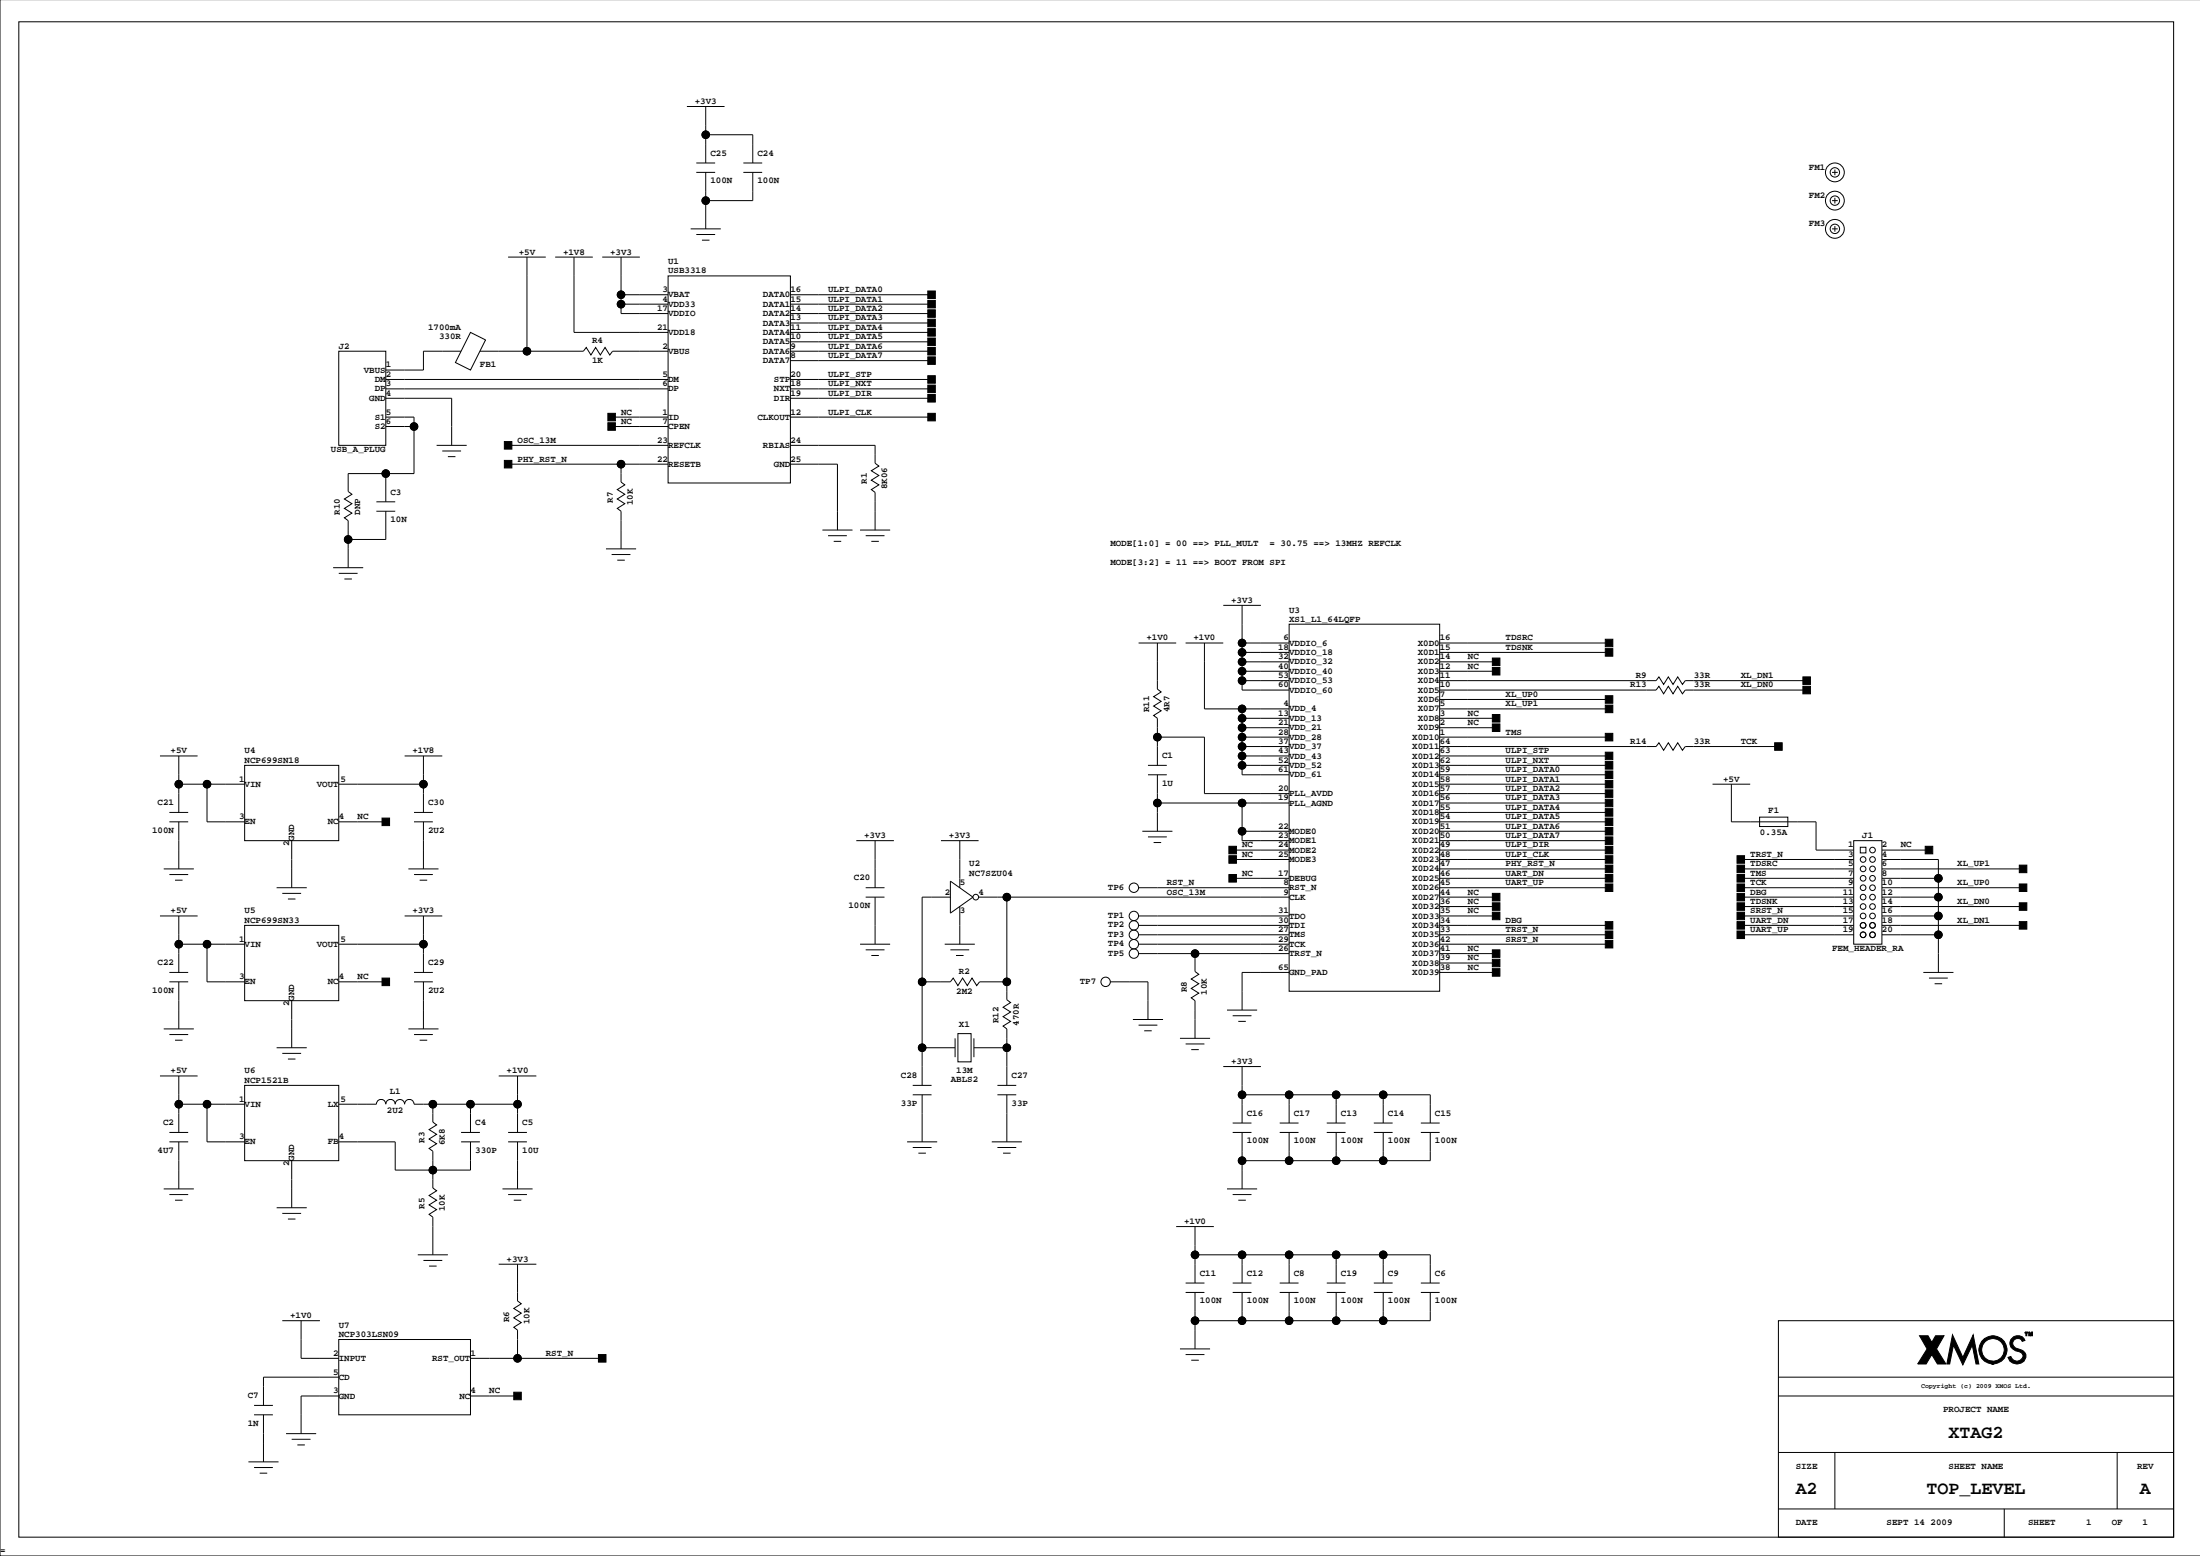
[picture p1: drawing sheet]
<svg xmlns="http://www.w3.org/2000/svg" width="594mm" height="420mm" viewBox="0 0 594 420" stroke-linecap="round" stroke-linejoin="round" font-family="sans-serif">
<g fill="none" stroke="#000" stroke-width=".27">
<path d="M0 -.1v419.9h593.8M5.1 5.9h581.5v408.8h-581.5zM185.4 28.7h10.1M190.5 36.4h12.7v7.6M190.5 28.7v15.3M187.9 46.5h5.1M187.9 44h5.1M190.5 46.5v15.2M200.6 46.5h5.1M200.6 44h5.1M203.2 46.5v7.6h-12.7M494.4 46.5h1.5"/>
<path d="M494.4 54.1h1.5M495.2 45.7v1.6M495.2 53.4v1.5M137.1 69.4h10.2M142.2 69.4v25.4M149.8 69.4h10.2M154.9 69.4v20.3h25.4M162.5 69.4h10.2M167.6 69.4v15.2h12.7M167.6 79.5h12.7M180.3 74.4h33v55.9h-33zM186.4 61.7h8.1"/>
<path d="M187.9 63.3h5.1M189.4 64.8h2.1M213.3 79.5h38.1M494.4 61.7h1.5M495.2 61v1.5M91.4 94.8h12.7v25.4h-12.7zM124.4 94.8h-10.1v5h-10.2M127 89.7l4 2-4 8.1-4.1-2zM129.5 94.8h27.9l.8-1.1 1.3 2.1 1.2-2.1 1.3 2.1 1.3-2.1 1.3 2.1 .7-1h15M167.6 82.1h12.7M213.3 94.8h38.1M213.3 82.1h38.1"/>
<path d="M213.3 89.7h38.1M213.3 84.6h38.1M213.3 87.1h38.1M213.3 92.2h38.1M213.3 97.3h38.1M104.1 112.5h7.6v15.3h-17.7v4.8l1 .8-2.1 1.2 2.1 1.3-2.1 1.3 2.1 1.2-2.1 1.3 1.1 .8v12.7M104.1 104.9h76.2M104.1 102.4h76.2M104.1 107.5h17.8v12.7M104.1 115.1h7.6M165.1 112.5h15.2M165.1 115.1h15.2"/>
<path d="M213.3 104.9h38.1M213.3 102.4h38.1M213.3 112.5h38.1M213.3 107.5h38.1M101.6 135.4h5.1M101.6 137.9h5.1M104.1 127.8v7.6M104.1 137.9v7.6h-10.1M117.8 120.2h8.2M119.4 121.7h5M120.9 123.2h2M137.1 120.2h43.2"/>
<path d="M137.1 125.2h43.2M167.6 125.2v4.9l1 .7-2 1.3 2 1.3-2 1.2 2 1.3-2 1.3 1 .7v10.2M213.3 120.2h22.9v4.8l1 .7-2 1.3 2 1.3-2 1.2 2 1.3-2 1.3 1 .8v10.1M213.3 125.2h12.7v17.8M89.9 153.2h8.1M91.4 154.7h5.1M92.9 156.2h2.1M163.5 148.1h8.2M165.1 149.6h5M166.6 151.1h2M221.9 143h8.2M223.5 144.5h5"/>
<path d="M225 146.1h2M232.1 143h8.1M233.6 144.5h5.1M235.2 146.1h2M307.3 173.5h10.1M312.3 173.5v12.4l1.1 .8-2.1 1.3 2.1 1.2-2.1 1.3 2.1 1.3-2.1 1.2 1 .8v12.7M320 173.5h10.1M325 173.5v17.8h22.9M330.1 163.3h10.2M335.2 163.3v22.9h12.7M335.2 173.5h12.7M335.2 176h12.7"/>
<path d="M335.2 178.6h12.7M347.9 168.4h40.6v99h-40.6zM388.5 173.5h45.7M388.5 176h45.7M388.5 178.6h15.3M312.3 198.9h12.7v15.2h22.9M335.2 183.6h12.7M335.2 191.3v17.7h12.7M335.2 193.8h12.7M335.2 196.3h12.7M335.2 198.9h12.7M335.2 181.1h12.7"/>
<path d="M388.5 183.6h58.4l.8-1 1.3 2.1 1.2-2.1 1.3 2.1 1.3-2.1 1.2 2.1 .8-1.1h32.8M388.5 186.2h58.4l.8-1 1.3 2 1.2-2 1.3 2 1.3-2 1.2 2 .8-1h32.8M388.5 191.3h45.7M388.5 193.8h15.3M388.5 196.3h15.3M388.5 198.9h45.7M388.5 181.1h15.3M388.5 188.7h45.7M43.2 204h10.1M45.7 219.2h5.1M48.2 204v15.2M48.2 211.6h17.8"/>
<path d="M55.9 211.6v10.1h10.1M66 206.5h25.4v20.3h-25.4zM91.4 211.6h22.9M109.2 204h10.2M111.7 219.2h5.1M114.3 204v15.2M309.8 209h5.1M309.8 206.5h5.1M312.3 216.7h35.6M312.3 209v15.3M335.2 201.4h12.7M335.2 204h12.7"/>
<path d="M335.2 216.7v10.1h12.7M335.2 206.5h12.7M388.5 201.4h58.4l.8-1 1.3 2 1.2-2 1.3 2 1.3-2 1.2 2 .8-1h25.2M388.5 204h45.7M388.5 219.2h45.7M388.5 211.6h45.7M388.5 216.7h45.7M388.5 214.1h45.7M388.5 209h45.7M388.5 206.5h45.7M462.2 211.6h10.1M467.3 211.6v10.1h22.8v7.6h10.2"/>
<path d="M44.2 234.4h8.1M45.7 221.7h5.1M45.7 236h5.1M47.2 237.5h2.1M48.2 221.7v12.7M74.7 239.5h8.1M78.7 226.8v12.7M91.4 221.7h12.7M110.2 234.4h8.1M111.7 221.7h5.1M111.7 236h5.1M113.3 237.5h2"/>
<path d="M114.3 221.7v12.7M231.1 226.8h10.1M233.6 239.5h5.1M236.2 226.8v12.7M253.9 226.8h10.2M256.5 237.7l6.1 4.3-6.1 4.4zM259 226.8v12.7M307.3 239.5h40.6M308.3 224.3h8.1M309.8 225.8h5.1M311.3 227.3h2.1M332.7 237h15.2"/>
<path d="M332.7 229.3h15.2M332.7 231.9h15.2M335.2 224.3h12.7M388.5 239.5h45.7M388.5 221.7h45.7M388.5 234.4h45.7M388.5 237h45.7M388.5 224.3h45.7M388.5 226.8h45.7M388.5 229.3h45.7M388.5 231.9h45.7M469.8 239.5h30.5"/>
<path d="M469.8 234.4h30.5M469.8 237h30.5M469.8 231.9h30.5M474.9 220.5h7.6v2.5h-7.6zM500.3 226.8h7.6v27.9h-7.6zM502 228.6h1.6v1.5h-1.6zM507.9 239.5h38.1M507.9 234.4h38.1M507.9 237h15.2M507.9 229.3h12.7M507.9 231.9h15.2v30.5M43.2 247.1h10.1"/>
<path d="M48.2 247.1v15.3M48.2 254.7h17.8M55.9 254.7v10.2h10.1M66 249.7h25.4v20.3h-25.4zM76.2 241h5.1M77.7 242.6h2M91.4 254.7h22.9M109.2 247.1h10.2M114.3 247.1v15.3M232.1 254.7h8.1M233.6 242h5.1M233.6 256.3h5.1"/>
<path d="M235.2 257.8h2M236.2 242v12.7M255 254.7h8.1M256.5 242h-7.6v50.8M256.5 256.3h5.1M258 257.8h2M259 244.6v10.1M264.1 242h83.8M271.7 242v27.7l1 .8-2 1.3 2 1.2-2 1.3 2 1.3-2 1.2 1 .8v15.2M307.3 247.1h40.6M307.3 249.7h40.6M307.3 252.2h40.6"/>
<path d="M307.3 254.7h40.6M307.3 257.3h40.6M322.5 257.3v4.8l1 .8-2 1.2 2 1.3-2 1.3 2 1.2-2 1.3 1 .8v10.1M388.5 247.1h15.3M388.5 249.7h45.7M388.5 252.2h45.7M388.5 254.7h45.7M388.5 257.3h15.3M388.5 242h15.3M388.5 259.8h15.3M388.5 244.6h15.3M469.8 247.1h30.5"/>
<path d="M469.8 249.7h30.5M469.8 252.2h30.5M469.8 242h30.5M469.8 244.6h30.5M507.9 247.1h15.2M507.9 249.7h38.1M507.9 252.2h15.2M507.9 242h15.2M507.9 244.6h38.1M44.2 277.6h8.1M45.7 264.9h5.1M45.7 262.4h5.1"/>
<path d="M45.7 279.1h5.1M48.2 264.9v12.7M78.7 270v12.7M91.4 264.9h12.7M110.2 277.6h8.1M111.7 264.9h5.1M111.7 262.4h5.1M111.7 279.1h5.1M114.3 264.9v12.7M248.9 264.9h7.6l.7-1 1.3 2 1.3-2 1.3 2 1.2-2 1.3 2 .8-1h7.3M258.5 278.9h3.6v7.6h-3.6zM299.7 264.9h10.1v10.2"/>
<path d="M305.7 275.1h8.2M307.3 276.6h5M308.8 278.1h2M331.1 272.5h8.2M332.7 274h5M334.2 275.6h2M347.9 262.4h-12.7v10.1M388.5 262.4h15.3M519.1 262.4h8.1M520.6 263.9h5.1M522.1 265.4h2M43.2 290.3h10.1"/>
<path d="M47.2 280.6h2.1M48.2 290.3v15.2M48.2 297.9h17.8M55.9 297.9v10.2h10.1M66 292.8h25.4v20.3h-25.4zM74.7 282.7h8.1M76.2 284.2h5.1M77.7 285.7h2M91.4 297.9h10.2a1.27 1.27 0 0 1 1.2-1.3 1.27 1.27 0 0 1 1.3 1.3 1.27 1.27 0 0 1 1.3-1.3 1.27 1.27 0 0 1 1.3 1.3 1.27 1.27 0 0 1 1.2-1.3 1.27 1.27 0 0 1 1.3 1.3 1.27 1.27 0 0 1 1.3-1.3 1.27 1.27 0 0 1 1.2 1.3h28M113.3 280.6h2M116.8 297.9v4.8l1 .8-2 1.3 2 1.2-2 1.3 2 1.3-2 1.2 1 .8v9.9l1 .8-2 1.2 2 1.3-2 1.3 2 1.3-2 1.2 1 .8v10.1M127 297.9v7.6"/>
<path d="M134.6 290.3h10.1M139.7 290.3v15.2M246.3 292.8h5.1M246.3 295.4h5.1M248.9 282.7h8.9M248.9 295.4v12.7M257.8 280.1v5.1M262.8 282.7h8.9M262.8 280.1v5.1M269.2 292.8h5.1M269.2 295.4h5.1M271.7 295.4v12.7"/>
<path d="M318.4 280.1h8.2M320 281.7h5M321.5 283.2h2M330.1 287.8h10.2M335.2 295.4h50.8v7.6M335.2 287.8v15.2M347.9 295.4v7.6M360.6 295.4v7.6M373.3 295.4v7.6M45.7 305.5h5.1M45.7 308.1h5.1M48.2 308.1v12.7"/>
<path d="M78.7 313.1v12.7M91.4 308.1h15.3v7.6h20.3v-7.6M124.4 305.5h5.1M124.4 308.1h5.1M137.1 305.5h5.1M137.1 308.1h5.1M139.7 308.1v12.7M244.8 308.1h8.1M246.3 309.6h5.1M247.8 311.1h2.1M267.7 308.1h8.1M269.2 309.6h5.1"/>
<path d="M270.7 311.1h2M332.7 305.5h5M332.7 303h5M335.2 305.5v15.3M345.4 305.5h5M345.4 303h5M347.9 305.5v7.6M358.1 305.5h5M358.1 303h5M360.6 305.5v7.6M370.8 305.5h5M370.8 303h5"/>
<path d="M373.3 305.5v7.6M383.5 305.5h5M383.5 303h5M386 305.5v7.6h-50.8M44.2 320.8h8.1M45.7 322.3h5.1M47.2 323.8h2.1M74.7 325.8h8.1M76.2 327.4h5.1M77.7 328.9h2M112.8 338.5h8.1M135.6 320.8h8.1"/>
<path d="M137.1 322.3h5.1M138.7 323.8h2M317.4 330.9h10.2M322.5 330.9v15.3M322.5 338.5h63.5v7.7M331.1 320.8h8.2M332.7 322.3h5M334.2 323.8h2M335.2 338.5v7.7M347.9 338.5v7.7M360.6 338.5v7.7M373.3 338.5v7.7"/>
<path d="M76.2 356.3h10.1M81.3 356.3v10.2h10.1M114.3 340.1h5.1M115.8 341.6h2M134.6 341.1h10.1M139.7 341.1v9.9l1 .7-2 1.3 2 1.3-2 1.3 2 1.2-2 1.3 1 .8v7.6M320 346.2h5M320 348.7h5M322.5 348.7v15.2M332.7 346.2h5M332.7 348.7h5M335.2 348.7v7.6"/>
<path d="M345.4 346.2h5M345.4 348.7h5M347.9 348.7v7.6M358.1 346.2h5M358.1 348.7h5M360.6 348.7v7.6M370.8 346.2h5M370.8 348.7h5M373.3 348.7v7.6M383.5 346.2h5M383.5 348.7h5M386 348.7v7.6h-63.5"/>
<path d="M480 356.3h106.6v58.4h-106.6zM68.6 379.2h5M91.4 361.4h35.6v20.3h-35.6zM91.4 371.6h-20.3v7.6M91.4 376.6h-10.1v10.2M127 376.6h12.7M127 366.5h35.5M318.4 363.9h8.2M320 365.5h5M321.5 367h2M480 376.6h106.6M480 371.6h106.6"/>
<path d="M67 394.4h8.2M68.6 381.7h5M68.6 395.9h5M70.1 397.5h2M71.1 381.7v12.7M77.2 386.8h8.1M78.7 388.3h5.1M80.2 389.8h2.1M480 391.9h106.6M495.2 391.9v15.2M571.4 391.9v15.2M480 407.1h106.6"/>
<path d="M540.9 407.1v7.6"/>
<circle cx="190.5" cy="36.4" r="1.02"/>
<circle cx="190.5" cy="54.1" r="1.02"/>
<circle cx="495.2" cy="46.5" r="1.27"/>
<circle cx="495.2" cy="54.1" r="1.27"/>
<circle cx="495.2" cy="54.1" r="2.54"/>
<circle cx="495.2" cy="46.5" r="2.54"/>
<circle cx="167.6" cy="79.5" r="1.02"/>
<circle cx="495.2" cy="61.7" r="1.27"/>
<circle cx="495.2" cy="61.7" r="2.54"/>
<circle cx="142.2" cy="94.8" r="1.02"/>
<circle cx="167.6" cy="82.1" r="1.02"/>
<circle cx="111.7" cy="115.1" r="1.02"/>
<circle cx="104.1" cy="127.8" r="1.02"/>
<circle cx="167.6" cy="125.2" r="1.02"/>
<circle cx="94" cy="145.5" r="1.02"/>
<circle cx="335.2" cy="178.6" r="1.02"/>
<circle cx="335.2" cy="176" r="1.02"/>
<circle cx="335.2" cy="173.5" r="1.02"/>
<circle cx="312.3" cy="198.9" r="1.02"/>
<circle cx="335.2" cy="198.9" r="1.02"/>
<circle cx="335.2" cy="191.3" r="1.02"/>
<circle cx="335.2" cy="183.6" r="1.02"/>
<circle cx="335.2" cy="196.3" r="1.02"/>
<circle cx="335.2" cy="181.1" r="1.02"/>
<circle cx="335.2" cy="193.8" r="1.02"/>
<circle cx="48.2" cy="211.6" r="1.02"/>
<circle cx="55.9" cy="211.6" r="1.02"/>
<circle cx="114.3" cy="211.6" r="1.02"/>
<circle cx="312.3" cy="216.7" r="1.02"/>
<circle cx="335.2" cy="206.5" r="1.02"/>
<circle cx="335.2" cy="204" r="1.02"/>
<circle cx="335.2" cy="216.7" r="1.02"/>
<circle cx="335.2" cy="201.4" r="1.02"/>
<circle cx="306" cy="239.5" r="1.27"/>
<circle cx="335.2" cy="224.3" r="1.02"/>
<circle cx="502.8" cy="234.4" r=".76"/>
<circle cx="502.8" cy="239.5" r=".76"/>
<circle cx="502.8" cy="231.9" r=".76"/>
<circle cx="502.8" cy="237" r=".76"/>
<circle cx="505.3" cy="229.3" r=".76"/>
<circle cx="505.3" cy="234.4" r=".76"/>
<circle cx="505.3" cy="239.5" r=".76"/>
<circle cx="505.3" cy="231.9" r=".76"/>
<circle cx="505.3" cy="237" r=".76"/>
<circle cx="523.1" cy="237" r="1.02"/>
<circle cx="48.2" cy="254.7" r="1.02"/>
<circle cx="55.9" cy="254.7" r="1.02"/>
<circle cx="114.3" cy="254.7" r="1.02"/>
<circle cx="263.3" cy="242" r=".76"/>
<circle cx="271.7" cy="242" r="1.02"/>
<circle cx="306" cy="247.1" r="1.27"/>
<circle cx="306" cy="254.7" r="1.27"/>
<circle cx="306" cy="252.2" r="1.27"/>
<circle cx="306" cy="249.7" r="1.27"/>
<circle cx="306" cy="257.3" r="1.27"/>
<circle cx="322.5" cy="257.3" r="1.02"/>
<circle cx="502.8" cy="247.1" r=".76"/>
<circle cx="502.8" cy="242" r=".76"/>
<circle cx="502.8" cy="249.7" r=".76"/>
<circle cx="502.8" cy="252.2" r=".76"/>
<circle cx="502.8" cy="244.6" r=".76"/>
<circle cx="505.3" cy="247.1" r=".76"/>
<circle cx="505.3" cy="249.7" r=".76"/>
<circle cx="505.3" cy="242" r=".76"/>
<circle cx="505.3" cy="244.6" r=".76"/>
<circle cx="505.3" cy="252.2" r=".76"/>
<circle cx="523.1" cy="247.1" r="1.02"/>
<circle cx="523.1" cy="252.2" r="1.02"/>
<circle cx="523.1" cy="242" r="1.02"/>
<circle cx="248.9" cy="264.9" r="1.02"/>
<circle cx="271.7" cy="264.9" r="1.02"/>
<circle cx="298.4" cy="264.9" r="1.27"/>
<circle cx="48.2" cy="297.9" r="1.02"/>
<circle cx="55.9" cy="297.9" r="1.02"/>
<circle cx="116.8" cy="297.9" r="1.02"/>
<circle cx="127" cy="297.9" r="1.02"/>
<circle cx="139.7" cy="297.9" r="1.02"/>
<circle cx="248.9" cy="282.7" r="1.02"/>
<circle cx="271.7" cy="282.7" r="1.02"/>
<circle cx="335.2" cy="295.4" r="1.02"/>
<circle cx="347.9" cy="295.4" r="1.02"/>
<circle cx="360.6" cy="295.4" r="1.02"/>
<circle cx="373.3" cy="295.4" r="1.02"/>
<circle cx="116.8" cy="315.7" r="1.02"/>
<circle cx="335.2" cy="313.1" r="1.02"/>
<circle cx="347.9" cy="313.1" r="1.02"/>
<circle cx="360.6" cy="313.1" r="1.02"/>
<circle cx="373.3" cy="313.1" r="1.02"/>
<circle cx="322.5" cy="338.5" r="1.02"/>
<circle cx="335.2" cy="338.5" r="1.02"/>
<circle cx="347.9" cy="338.5" r="1.02"/>
<circle cx="360.6" cy="338.5" r="1.02"/>
<circle cx="373.3" cy="338.5" r="1.02"/>
<circle cx="322.5" cy="356.3" r="1.02"/>
<circle cx="335.2" cy="356.3" r="1.02"/>
<circle cx="347.9" cy="356.3" r="1.02"/>
<circle cx="360.6" cy="356.3" r="1.02"/>
<circle cx="373.3" cy="356.3" r="1.02"/>
<circle cx="139.7" cy="366.5" r="1.02"/>
</g>
<g fill="#000" stroke="#000" stroke-width=".27">
<path d="M250.4 78.5h2v2h-2z" fill-rule="evenodd"/>
<path d="M250.4 81h2v2.1h-2z" fill-rule="evenodd"/>
<path d="M250.4 83.6h2v2h-2z" fill-rule="evenodd"/>
<path d="M250.4 86.1h2v2.1h-2z" fill-rule="evenodd"/>
<path d="M250.4 88.7h2v2h-2z" fill-rule="evenodd"/>
<path d="M250.4 91.2h2v2h-2z" fill-rule="evenodd"/>
<path d="M250.4 93.7h2v2.1h-2z" fill-rule="evenodd"/>
<path d="M250.4 96.3h2v2h-2z" fill-rule="evenodd"/>
<path d="M164 111.5h2.1v2.1h-2.1z" fill-rule="evenodd"/>
<path d="M164 114.1h2.1v2h-2.1z" fill-rule="evenodd"/>
<path d="M250.4 111.5h2v2.1h-2z" fill-rule="evenodd"/>
<path d="M250.4 101.4h2v2h-2z" fill-rule="evenodd"/>
<path d="M250.4 103.9h2v2h-2z" fill-rule="evenodd"/>
<path d="M250.4 106.4h2v2.1h-2z" fill-rule="evenodd"/>
<path d="M136.1 124.2h2v2h-2z" fill-rule="evenodd"/>
<path d="M136.1 119.1h2v2.1h-2z" fill-rule="evenodd"/>
<path d="M402.8 177.5h2v2.1h-2z" fill-rule="evenodd"/>
<path d="M433.2 172.5h2.1v2h-2.1z" fill-rule="evenodd"/>
<path d="M433.2 175h2.1v2h-2.1z" fill-rule="evenodd"/>
<path d="M402.8 180.1h2v2h-2z" fill-rule="evenodd"/>
<path d="M402.8 192.8h2v2h-2z" fill-rule="evenodd"/>
<path d="M402.8 195.3h2v2.1h-2z" fill-rule="evenodd"/>
<path d="M433.2 190.2h2.1v2.1h-2.1z" fill-rule="evenodd"/>
<path d="M433.2 187.7h2.1v2h-2.1z" fill-rule="evenodd"/>
<path d="M433.2 197.9h2.1v2h-2.1z" fill-rule="evenodd"/>
<path d="M486.6 185.2h2v2h-2z" fill-rule="evenodd"/>
<path d="M486.6 182.6h2v2.1h-2z" fill-rule="evenodd"/>
<path d="M433.2 208h2.1v2h-2.1z" fill-rule="evenodd"/>
<path d="M433.2 210.6h2.1v2h-2.1z" fill-rule="evenodd"/>
<path d="M433.2 213.1h2.1v2h-2.1z" fill-rule="evenodd"/>
<path d="M433.2 215.6h2.1v2.1h-2.1z" fill-rule="evenodd"/>
<path d="M433.2 202.9h2.1v2.1h-2.1z" fill-rule="evenodd"/>
<path d="M433.2 205.5h2.1v2h-2.1z" fill-rule="evenodd"/>
<path d="M478.9 200.4h2.1v2h-2.1z" fill-rule="evenodd"/>
<path d="M103.1 220.7h2v2h-2z" fill-rule="evenodd"/>
<path d="M331.6 236h2.1v2h-2.1z" fill-rule="evenodd"/>
<path d="M331.6 228.3h2.1v2.1h-2.1z" fill-rule="evenodd"/>
<path d="M331.6 230.9h2.1v2h-2.1z" fill-rule="evenodd"/>
<path d="M433.2 230.9h2.1v2h-2.1z" fill-rule="evenodd"/>
<path d="M433.2 218.2h2.1v2h-2.1z" fill-rule="evenodd"/>
<path d="M433.2 220.7h2.1v2h-2.1z" fill-rule="evenodd"/>
<path d="M433.2 223.3h2.1v2h-2.1z" fill-rule="evenodd"/>
<path d="M433.2 225.8h2.1v2h-2.1z" fill-rule="evenodd"/>
<path d="M433.2 228.3h2.1v2.1h-2.1z" fill-rule="evenodd"/>
<path d="M433.2 233.4h2.1v2h-2.1z" fill-rule="evenodd"/>
<path d="M433.2 236h2.1v2h-2.1z" fill-rule="evenodd"/>
<path d="M468.8 230.9h2v2h-2z" fill-rule="evenodd"/>
<path d="M468.8 233.4h2v2h-2z" fill-rule="evenodd"/>
<path d="M468.8 236h2v2h-2z" fill-rule="evenodd"/>
<path d="M519.6 228.3h2v2.1h-2z" fill-rule="evenodd"/>
<path d="M545 233.4h2v2h-2z" fill-rule="evenodd"/>
<path d="M402.8 241h2v2.1h-2z" fill-rule="evenodd"/>
<path d="M402.8 243.6h2v2h-2z" fill-rule="evenodd"/>
<path d="M402.8 246.1h2v2h-2z" fill-rule="evenodd"/>
<path d="M402.8 256.3h2v2h-2z" fill-rule="evenodd"/>
<path d="M433.2 253.7h2.1v2.1h-2.1z" fill-rule="evenodd"/>
<path d="M433.2 248.6h2.1v2.1h-2.1z" fill-rule="evenodd"/>
<path d="M433.2 251.2h2.1v2h-2.1z" fill-rule="evenodd"/>
<path d="M433.2 238.5h2.1v2h-2.1z" fill-rule="evenodd"/>
<path d="M468.8 246.1h2v2h-2z" fill-rule="evenodd"/>
<path d="M468.8 241h2v2.1h-2z" fill-rule="evenodd"/>
<path d="M468.8 238.5h2v2h-2z" fill-rule="evenodd"/>
<path d="M468.8 251.2h2v2h-2z" fill-rule="evenodd"/>
<path d="M468.8 243.6h2v2h-2z" fill-rule="evenodd"/>
<path d="M468.8 248.6h2v2.1h-2z" fill-rule="evenodd"/>
<path d="M545 243.6h2v2h-2z" fill-rule="evenodd"/>
<path d="M545 248.6h2v2.1h-2z" fill-rule="evenodd"/>
<path d="M545 238.5h2v2h-2z" fill-rule="evenodd"/>
<path d="M103.1 263.9h2v2h-2z" fill-rule="evenodd"/>
<path d="M402.8 258.8h2v2h-2z" fill-rule="evenodd"/>
<path d="M402.8 261.3h2v2.1h-2z" fill-rule="evenodd"/>
<path d="M546.5 359.4h.7v.2h-.2v.8h-.3v-.8h-.2z" fill-rule="evenodd"/>
<path d="M547.5 359.4h.3l.2 .5 .3-.5h.2v1h-.2v-.5l-.3 .5-.2-.5v.5h-.3z" fill-rule="evenodd"/>
<path d="M138.7 375.6h2v2.1h-2z" fill-rule="evenodd"/>
<path d="M161.5 365.5h2v2h-2z" fill-rule="evenodd"/>
<path d="M518 360.4h2.3l1 1.8 1.1-1.8h2.2l-2 3.5 2.6 4.1h-2.3l-1.6-2.5-1.5 2.5h-2.3l2.6-4.1z" fill-rule="evenodd"/>
<path d="M526.9 360.1l2.8 6.1 2.8-6.1 1.5 7.9h-.7l-1-5.1-2.6 5.4-2.5-5.4-1 5.1h-.8z" fill-rule="evenodd"/>
<path d="M534.8 361.9a3.8 3.8 0 0 1 6.5 .7 3.8 3.8 0 0 1-3.7 5.4v-.8a3.1 3.1 0 0 0 3.1-4 3.1 3.1 0 0 0-5-1.3 3.1 3.1 0 0 0 .9 5.1l1 .2v.8h.5a3.8 3.8 0 0 1-3.6-2 3.8 3.8 0 0 1 .3-4.1z" fill-rule="evenodd"/>
<path d="M543.4 360.6a2.12 2.12 0 0 1 3.1 1.1l-.8 .2a1.34 1.34 0 0 0-2.1-.4 1.34 1.34 0 0 0 .3 2.2 3.7 3.7 0 0 1 2.8 1.8 2.46 2.46 0 0 1-2 2.5 2.46 2.46 0 0 1-2.8-1.8l.8-.2a1.68 1.68 0 0 0 1.7 1.2 1.68 1.68 0 0 0 1.6-1.5 1.95 1.95 0 0 0-2.1-1.3 2.08 2.08 0 0 1-1.5-1.7 2.08 2.08 0 0 1 1-2.1z" fill-rule="evenodd"/>
<circle cx="190.5" cy="36.4" r="1.02"/>
<circle cx="190.5" cy="54.1" r="1.02"/>
<circle cx="167.6" cy="79.5" r="1.02"/>
<circle cx="142.2" cy="94.8" r="1.02"/>
<circle cx="167.6" cy="82.1" r="1.02"/>
<circle cx="111.7" cy="115.1" r="1.02"/>
<circle cx="104.1" cy="127.8" r="1.02"/>
<circle cx="167.6" cy="125.2" r="1.02"/>
<circle cx="94" cy="145.5" r="1.02"/>
<circle cx="335.2" cy="178.6" r="1.02"/>
<circle cx="335.2" cy="176" r="1.02"/>
<circle cx="335.2" cy="173.5" r="1.02"/>
<circle cx="312.3" cy="198.9" r="1.02"/>
<circle cx="335.2" cy="198.9" r="1.02"/>
<circle cx="335.2" cy="191.3" r="1.02"/>
<circle cx="335.2" cy="183.6" r="1.02"/>
<circle cx="335.2" cy="196.3" r="1.02"/>
<circle cx="335.2" cy="181.1" r="1.02"/>
<circle cx="335.2" cy="193.8" r="1.02"/>
<circle cx="48.2" cy="211.6" r="1.02"/>
<circle cx="55.9" cy="211.6" r="1.02"/>
<circle cx="114.3" cy="211.6" r="1.02"/>
<circle cx="312.3" cy="216.7" r="1.02"/>
<circle cx="335.2" cy="206.5" r="1.02"/>
<circle cx="335.2" cy="204" r="1.02"/>
<circle cx="335.2" cy="216.7" r="1.02"/>
<circle cx="335.2" cy="201.4" r="1.02"/>
<circle cx="335.2" cy="224.3" r="1.02"/>
<circle cx="523.1" cy="237" r="1.02"/>
<circle cx="48.2" cy="254.7" r="1.02"/>
<circle cx="55.9" cy="254.7" r="1.02"/>
<circle cx="114.3" cy="254.7" r="1.02"/>
<circle cx="271.7" cy="242" r="1.02"/>
<circle cx="322.5" cy="257.3" r="1.02"/>
<circle cx="523.1" cy="247.1" r="1.02"/>
<circle cx="523.1" cy="252.2" r="1.02"/>
<circle cx="523.1" cy="242" r="1.02"/>
<circle cx="248.9" cy="264.9" r="1.02"/>
<circle cx="271.7" cy="264.9" r="1.02"/>
<circle cx="48.2" cy="297.9" r="1.02"/>
<circle cx="55.9" cy="297.9" r="1.02"/>
<circle cx="116.8" cy="297.9" r="1.02"/>
<circle cx="127" cy="297.9" r="1.02"/>
<circle cx="139.7" cy="297.9" r="1.02"/>
<circle cx="248.9" cy="282.7" r="1.02"/>
<circle cx="271.7" cy="282.7" r="1.02"/>
<circle cx="335.2" cy="295.4" r="1.02"/>
<circle cx="347.9" cy="295.4" r="1.02"/>
<circle cx="360.6" cy="295.4" r="1.02"/>
<circle cx="373.3" cy="295.4" r="1.02"/>
<circle cx="116.8" cy="315.7" r="1.02"/>
<circle cx="335.2" cy="313.1" r="1.02"/>
<circle cx="347.9" cy="313.1" r="1.02"/>
<circle cx="360.6" cy="313.1" r="1.02"/>
<circle cx="373.3" cy="313.1" r="1.02"/>
<circle cx="322.5" cy="338.5" r="1.02"/>
<circle cx="335.2" cy="338.5" r="1.02"/>
<circle cx="347.9" cy="338.5" r="1.02"/>
<circle cx="360.6" cy="338.5" r="1.02"/>
<circle cx="373.3" cy="338.5" r="1.02"/>
<circle cx="322.5" cy="356.3" r="1.02"/>
<circle cx="335.2" cy="356.3" r="1.02"/>
<circle cx="347.9" cy="356.3" r="1.02"/>
<circle cx="360.6" cy="356.3" r="1.02"/>
<circle cx="373.3" cy="356.3" r="1.02"/>
<circle cx="139.7" cy="366.5" r="1.02"/>
</g>
<g font-size="4.9">
<text x="525.9" y="387.9">XTAG2</text>
<text x="484.6" y="403.2">A2</text>
<text x="519.9" y="403.2">TOP_LEVEL</text>
<text x="577.5" y="403.2">A</text>
</g>
<g font-size="2.5">
<text x="187.5" y="28">+3V3</text>
<text x="191.7" y="42">C25</text>
<text x="204.4" y="42">C24</text>
<text x="488.2" y="45.8">FM1</text>
<text x="191.7" y="49.5">100N</text>
<text x="204.4" y="49.5">100N</text>
<text x="488.2" y="53.4">FM2</text>
<text x="488.2" y="61">FM3</text>
<text x="140" y="68.7">+5V</text>
<text x="151.9" y="68.7">+1V8</text>
<text x="164.6" y="68.7">+3V3</text>
<text x="180.3" y="71.2">U1</text>
<text x="180.3" y="73.7">USB3318</text>
<text x="177.3" y="83.9">17</text>
<text x="178.8" y="81.4">4</text>
<text x="178.8" y="78.8">3</text>
<text x="180.3" y="80.2">VBAT</text>
<text x="180.3" y="82.8">VDD33</text>
<text x="205.9" y="80.2">DATA0</text>
<text x="205.9" y="82.8">DATA1</text>
<text x="213.3" y="83.9">14</text>
<text x="213.3" y="81.4">15</text>
<text x="213.3" y="78.8">16</text>
<text x="223.5" y="78.8">ULPI_DATA0</text>
<text x="223.5" y="81.4">ULPI_DATA1</text>
<text x="223.5" y="83.9">ULPI_DATA2</text>
<text x="115.5" y="89">1700mA</text>
<text x="177.3" y="89">21</text>
<text x="180.3" y="85.3">VDDIO</text>
<text x="205.9" y="85.3">DATA2</text>
<text x="205.9" y="87.8">DATA3</text>
<text x="213.3" y="89">11</text>
<text x="213.3" y="86.4">13</text>
<text x="223.5" y="86.4">ULPI_DATA3</text>
<text x="223.5" y="89">ULPI_DATA4</text>
<text x="91.4" y="94.1">J2</text>
<text x="118.5" y="91.5">330R</text>
<text x="159.8" y="92.5">R4</text>
<text x="178.8" y="94.1">2</text>
<text x="180.3" y="95.5">VBUS</text>
<text x="180.3" y="90.4">VDD18</text>
<text x="205.9" y="90.4">DATA4</text>
<text x="205.9" y="92.9">DATA5</text>
<text x="205.9" y="95.5">DATA6</text>
<text x="213.3" y="94.1">9</text>
<text x="213.3" y="91.5">10</text>
<text x="223.5" y="91.5">ULPI_DATA5</text>
<text x="223.5" y="94.1">ULPI_DATA6</text>
<text x="98.2" y="100.5">VBUS</text>
<text x="104.1" y="101.7">2</text>
<text x="104.1" y="99.1">1</text>
<text x="129.5" y="99">FB1</text>
<text x="159.8" y="98">1K</text>
<text x="178.8" y="101.7">5</text>
<text x="205.9" y="98">DATA7</text>
<text x="213.3" y="96.6">8</text>
<text x="213.3" y="101.7">20</text>
<text x="223.5" y="96.6">ULPI_DATA7</text>
<text x="223.5" y="101.7">ULPI_STP</text>
<text x="101.2" y="105.6">DP</text>
<text x="101.2" y="103.1">DM</text>
<text x="104.1" y="106.8">4</text>
<text x="104.1" y="104.2">3</text>
<text x="178.8" y="104.2">6</text>
<text x="180.3" y="105.6">DP</text>
<text x="180.3" y="103.1">DM</text>
<text x="208.9" y="105.6">NXT</text>
<text x="208.9" y="103.1">STP</text>
<text x="213.3" y="106.8">19</text>
<text x="213.3" y="104.2">18</text>
<text x="223.5" y="104.2">ULPI_NXT</text>
<text x="223.5" y="106.8">ULPI_DIR</text>
<text x="99.7" y="108.2">GND</text>
<text x="101.2" y="113.2">S1</text>
<text x="104.1" y="111.8">5</text>
<text x="167.6" y="111.8">NC</text>
<text x="178.8" y="111.8">1</text>
<text x="180.3" y="113.2">ID</text>
<text x="204.4" y="113.2">CLKOUT</text>
<text x="208.9" y="108.2">DIR</text>
<text x="213.3" y="111.8">12</text>
<text x="223.5" y="111.8">ULPI_CLK</text>
<text x="101.2" y="115.8">S2</text>
<text x="104.1" y="114.4">6</text>
<text x="139.7" y="119.5">OSC_13M</text>
<text x="167.6" y="114.4">NC</text>
<text x="177.3" y="119.5">23</text>
<text x="178.8" y="114.4">7</text>
<text x="180.3" y="115.8">CPEN</text>
<text x="213.3" y="119.5">24</text>
<text x="89.3" y="122">USB_A_PLUG</text>
<text x="139.7" y="124.5">PHY_RST_N</text>
<text x="177.3" y="124.5">22</text>
<text x="180.3" y="120.8">REFCLK</text>
<text x="180.3" y="125.9">RESETB</text>
<text x="205.9" y="120.8">RBIAS</text>
<text x="208.9" y="125.9">GND</text>
<text x="213.3" y="124.5">25</text>
<text x="233.9" y="130.5" transform="rotate(-90 233.9 130.5)">R1</text>
<text x="105.4" y="133.4">C3</text>
<text x="165.4" y="135.6" transform="rotate(-90 165.4 135.6)">R7</text>
<text x="170.8" y="136.3" transform="rotate(-90 170.8 136.3)">10K</text>
<text x="239.4" y="132" transform="rotate(-90 239.4 132)">8K06</text>
<text x="91.7" y="138.9" transform="rotate(-90 91.7 138.9)">R10</text>
<text x="97.2" y="138.9" transform="rotate(-90 97.2 138.9)">DNP</text>
<text x="105.4" y="140.9">10N</text>
<text x="299.7" y="147.4">MODE[1:0] = 00 ==&gt; PLL_MULT</text>
<text x="342.6" y="147.4">= 30.75 ==&gt; 13MHZ REFCLK</text>
<text x="299.7" y="152.5">MODE[3:2] = 11 ==&gt; BOOT FROM SPI</text>
<text x="332.2" y="162.6">+3V3</text>
<text x="347.9" y="167.7">XS1_L1_64LQFP</text>
<text x="347.9" y="165.4">U3</text>
<text x="309.4" y="172.8">+1V0</text>
<text x="322.1" y="172.8">+1V0</text>
<text x="346.4" y="172.8">6</text>
<text x="388.5" y="172.8">16</text>
<text x="406.3" y="172.8">TDSRC</text>
<text x="344.9" y="175.3">18</text>
<text x="344.9" y="177.9">32</text>
<text x="347.9" y="174.2">VDDIO_6</text>
<text x="347.9" y="176.7">VDDIO_18</text>
<text x="347.9" y="179.3">VDDIO_32</text>
<text x="382.6" y="174.2">X0D0</text>
<text x="382.6" y="176.7">X0D1</text>
<text x="382.6" y="179.3">X0D2</text>
<text x="388.5" y="175.3">15</text>
<text x="388.5" y="177.9">14</text>
<text x="396.1" y="177.9">NC</text>
<text x="406.3" y="175.3">TDSNK</text>
<text x="344.9" y="185.5">60</text>
<text x="344.9" y="182.9">53</text>
<text x="344.9" y="180.4">40</text>
<text x="347.9" y="184.3">VDDIO_53</text>
<text x="347.9" y="181.8">VDDIO_40</text>
<text x="382.6" y="181.8">X0D3</text>
<text x="382.6" y="184.3">X0D4</text>
<text x="388.5" y="180.4">12</text>
<text x="388.5" y="182.9">11</text>
<text x="388.5" y="185.5">10</text>
<text x="396.1" y="180.4">NC</text>
<text x="440" y="185.5">R13</text>
<text x="441.4" y="182.9">R9</text>
<text x="457.1" y="182.9">33R</text>
<text x="457.1" y="185.5">33R</text>
<text x="469.8" y="185.5">XL_DN0</text>
<text x="469.8" y="182.9">XL_DN1</text>
<text x="346.4" y="190.6">4</text>
<text x="347.9" y="192">VDD_4</text>
<text x="347.9" y="186.9">VDDIO_60</text>
<text x="382.6" y="186.9">X0D5</text>
<text x="382.6" y="189.4">X0D6</text>
<text x="382.6" y="192">X0D7</text>
<text x="388.5" y="188">7</text>
<text x="388.5" y="190.6">5</text>
<text x="406.3" y="190.6">XL_UP1</text>
<text x="406.3" y="188">XL_UP0</text>
<text x="310.1" y="192.2" transform="rotate(-90 310.1 192.2)">R11</text>
<text x="315.6" y="192.2" transform="rotate(-90 315.6 192.2)">4R7</text>
<text x="344.9" y="193.1">13</text>
<text x="344.9" y="195.6">21</text>
<text x="347.9" y="194.5">VDD_13</text>
<text x="347.9" y="197">VDD_21</text>
<text x="382.6" y="197">X0D9</text>
<text x="382.6" y="194.5">X0D8</text>
<text x="388.5" y="195.6">2</text>
<text x="388.5" y="193.1">3</text>
<text x="396.1" y="193.1">NC</text>
<text x="396.1" y="195.6">NC</text>
<text x="46" y="203.3">+5V</text>
<text x="66" y="203.3">U4</text>
<text x="111.3" y="203.3">+1V8</text>
<text x="344.9" y="198.2">28</text>
<text x="344.9" y="200.7">37</text>
<text x="344.9" y="203.3">43</text>
<text x="347.9" y="199.6">VDD_28</text>
<text x="347.9" y="202.1">VDD_37</text>
<text x="381.1" y="199.6">X0D10</text>
<text x="381.1" y="202.1">X0D11</text>
<text x="388.5" y="198.2">1</text>
<text x="388.5" y="200.7">64</text>
<text x="388.5" y="203.3">63</text>
<text x="406.3" y="203.3">ULPI_STP</text>
<text x="406.3" y="198.2">TMS</text>
<text x="440" y="200.7">R14</text>
<text x="457.1" y="200.7">33R</text>
<text x="469.8" y="200.7">TCK</text>
<text x="66" y="205.8">NCP699SN18</text>
<text x="313.6" y="204.5">C1</text>
<text x="344.9" y="208.3">61</text>
<text x="344.9" y="205.8">52</text>
<text x="347.9" y="209.7">VDD_61</text>
<text x="347.9" y="204.6">VDD_43</text>
<text x="347.9" y="207.2">VDD_52</text>
<text x="381.1" y="204.6">X0D12</text>
<text x="381.1" y="207.2">X0D13</text>
<text x="381.1" y="209.7">X0D14</text>
<text x="388.5" y="205.8">62</text>
<text x="388.5" y="208.3">59</text>
<text x="406.3" y="208.3">ULPI_DATA0</text>
<text x="406.3" y="205.8">ULPI_NXT</text>
<text x="64.5" y="210.9">1</text>
<text x="66" y="212.3">VIN</text>
<text x="85.5" y="212.3">VOUT</text>
<text x="91.9" y="210.9">5</text>
<text x="313.6" y="212">1U</text>
<text x="344.9" y="216">19</text>
<text x="344.9" y="213.4">20</text>
<text x="347.9" y="214.8">PLL_AVDD</text>
<text x="381.1" y="212.3">X0D15</text>
<text x="381.1" y="214.8">X0D16</text>
<text x="388.5" y="210.9">58</text>
<text x="388.5" y="213.4">57</text>
<text x="388.5" y="216">56</text>
<text x="406.3" y="210.9">ULPI_DATA1</text>
<text x="406.3" y="213.4">ULPI_DATA2</text>
<text x="406.3" y="216">ULPI_DATA3</text>
<text x="465" y="210.9">+5V</text>
<text x="42.5" y="217.2">C21</text>
<text x="64.5" y="221">3</text>
<text x="91.4" y="221">4</text>
<text x="96.5" y="221">NC</text>
<text x="115.5" y="217.2">C30</text>
<text x="347.9" y="217.3">PLL_AGND</text>
<text x="381.1" y="217.3">X0D17</text>
<text x="381.1" y="219.9">X0D18</text>
<text x="388.5" y="218.5">55</text>
<text x="388.5" y="221">54</text>
<text x="406.3" y="218.5">ULPI_DATA4</text>
<text x="406.3" y="221">ULPI_DATA5</text>
<text x="477.2" y="219.3">F1</text>
<text x="41.1" y="224.7">100N</text>
<text x="66" y="222.4">EN</text>
<text x="79.4" y="226.8" transform="rotate(-90 79.4 226.8)">GND</text>
<text x="88.5" y="222.4">NC</text>
<text x="115.5" y="224.7">2U2</text>
<text x="233.2" y="226.1">+3V3</text>
<text x="256.1" y="226.1">+3V3</text>
<text x="344.9" y="223.6">22</text>
<text x="344.9" y="226.1">23</text>
<text x="347.9" y="225">MODE0</text>
<text x="347.9" y="227.5">MODE1</text>
<text x="381.1" y="222.4">X0D19</text>
<text x="381.1" y="225">X0D20</text>
<text x="381.1" y="227.5">X0D21</text>
<text x="388.5" y="223.6">51</text>
<text x="388.5" y="226.1">50</text>
<text x="406.3" y="223.6">ULPI_DATA6</text>
<text x="406.3" y="226.1">ULPI_DATA7</text>
<text x="475" y="225.2">0.35A</text>
<text x="502.6" y="226.1">J1</text>
<text x="78" y="228.3" transform="rotate(-90 78 228.3)">2</text>
<text x="261.6" y="233.7">U2</text>
<text x="335.2" y="228.6">NC</text>
<text x="335.2" y="231.2">NC</text>
<text x="344.9" y="228.6">24</text>
<text x="344.9" y="231.2">25</text>
<text x="347.9" y="230">MODE2</text>
<text x="347.9" y="232.6">MODE3</text>
<text x="381.1" y="230">X0D22</text>
<text x="381.1" y="232.6">X0D23</text>
<text x="388.5" y="228.6">49</text>
<text x="388.5" y="231.2">48</text>
<text x="388.5" y="233.7">47</text>
<text x="406.3" y="231.2">ULPI_CLK</text>
<text x="406.3" y="228.6">ULPI_DIR</text>
<text x="406.3" y="233.7">PHY_RST_N</text>
<text x="472.3" y="231.2">TRST_N</text>
<text x="472.3" y="233.7">TDSRC</text>
<text x="498.8" y="228.6">1</text>
<text x="498.8" y="231.2">3</text>
<text x="498.8" y="233.7">5</text>
<text x="507.9" y="228.6">2</text>
<text x="507.9" y="231.2">4</text>
<text x="507.9" y="233.7">6</text>
<text x="513" y="228.6">NC</text>
<text x="528.2" y="233.7">XL_UP1</text>
<text x="230.5" y="237.5">C20</text>
<text x="259" y="238.8">5</text>
<text x="261.6" y="236.3">NC7SZU04</text>
<text x="314.9" y="238.8">RST_N</text>
<text x="335.2" y="236.3">NC</text>
<text x="344.9" y="236.3">17</text>
<text x="346.4" y="238.8">8</text>
<text x="347.9" y="237.7">DEBUG</text>
<text x="381.1" y="235.1">X0D24</text>
<text x="381.1" y="237.7">X0D25</text>
<text x="388.5" y="236.3">46</text>
<text x="388.5" y="238.8">45</text>
<text x="406.3" y="238.8">UART_UP</text>
<text x="406.3" y="236.3">UART_DN</text>
<text x="472.3" y="238.8">TCK</text>
<text x="472.3" y="236.3">TMS</text>
<text x="498.8" y="236.3">7</text>
<text x="498.8" y="238.8">9</text>
<text x="507.9" y="236.3">8</text>
<text x="507.9" y="238.8">10</text>
<text x="528.2" y="238.8">XL_UP0</text>
<text x="229" y="245">100N</text>
<text x="255" y="241.3">2</text>
<text x="264.1" y="241.3">4</text>
<text x="299" y="240.1">TP6</text>
<text x="314.9" y="241.3">OSC_13M</text>
<text x="346.4" y="241.3">9</text>
<text x="347.9" y="242.7">CLK</text>
<text x="347.9" y="240.2">RST_N</text>
<text x="381.1" y="240.2">X0D26</text>
<text x="381.1" y="242.7">X0D27</text>
<text x="381.1" y="245.3">X0D32</text>
<text x="388.5" y="241.3">44</text>
<text x="388.5" y="243.9">36</text>
<text x="396.1" y="241.3">NC</text>
<text x="396.1" y="243.9">NC</text>
<text x="472.3" y="241.3">DBG</text>
<text x="472.3" y="243.9">TDSNK</text>
<text x="497.3" y="241.3">11</text>
<text x="497.3" y="243.9">13</text>
<text x="507.9" y="243.9">14</text>
<text x="507.9" y="241.3">12</text>
<text x="528.2" y="243.9">XL_DN0</text>
<text x="46" y="246.4">+5V</text>
<text x="66" y="249">NCP699SN33</text>
<text x="66" y="246.4">U5</text>
<text x="111.3" y="246.4">+3V3</text>
<text x="259" y="246.4">3</text>
<text x="299" y="247.7">TP1</text>
<text x="299" y="250.2">TP2</text>
<text x="344.9" y="249">30</text>
<text x="344.9" y="246.4">31</text>
<text x="344.9" y="251.5">27</text>
<text x="347.9" y="250.4">TDI</text>
<text x="347.9" y="247.8">TDO</text>
<text x="381.1" y="247.8">X0D33</text>
<text x="381.1" y="250.4">X0D34</text>
<text x="388.5" y="246.4">35</text>
<text x="388.5" y="249">34</text>
<text x="388.5" y="251.5">33</text>
<text x="396.1" y="246.4">NC</text>
<text x="406.3" y="249">DBG</text>
<text x="406.3" y="251.5">TRST_N</text>
<text x="472.3" y="246.4">SRST_N</text>
<text x="472.3" y="251.5">UART_UP</text>
<text x="472.3" y="249">UART_DN</text>
<text x="497.3" y="251.5">19</text>
<text x="497.3" y="249">17</text>
<text x="497.3" y="246.4">15</text>
<text x="507.9" y="251.5">20</text>
<text x="507.9" y="249">18</text>
<text x="507.9" y="246.4">16</text>
<text x="528.2" y="249">XL_DN1</text>
<text x="64.5" y="254">1</text>
<text x="66" y="255.4">VIN</text>
<text x="85.5" y="255.4">VOUT</text>
<text x="91.9" y="254">5</text>
<text x="299" y="252.8">TP3</text>
<text x="299" y="255.3">TP4</text>
<text x="299" y="257.9">TP5</text>
<text x="344.9" y="254">29</text>
<text x="344.9" y="256.6">26</text>
<text x="347.9" y="255.4">TCK</text>
<text x="347.9" y="252.9">TMS</text>
<text x="347.9" y="258">TRST_N</text>
<text x="381.1" y="255.4">X0D36</text>
<text x="381.1" y="258">X0D37</text>
<text x="381.1" y="252.9">X0D35</text>
<text x="388.5" y="254">42</text>
<text x="388.5" y="256.6">41</text>
<text x="396.1" y="256.6">NC</text>
<text x="406.3" y="254">SRST_N</text>
<text x="494.4" y="256.6">FEM_HEADER_RA</text>
<text x="42.5" y="260.4">C22</text>
<text x="115.5" y="260.4">C29</text>
<text x="258.8" y="262.7">R2</text>
<text x="344.9" y="261.7">65</text>
<text x="347.9" y="263.1">GND_PAD</text>
<text x="381.1" y="260.5">X0D38</text>
<text x="381.1" y="263.1">X0D39</text>
<text x="388.5" y="259.1">39</text>
<text x="388.5" y="261.7">38</text>
<text x="396.1" y="259.1">NC</text>
<text x="396.1" y="261.7">NC</text>
<text x="41.1" y="267.9">100N</text>
<text x="64.5" y="264.2">3</text>
<text x="66" y="265.6">EN</text>
<text x="79.4" y="270" transform="rotate(-90 79.4 270)">GND</text>
<text x="88.5" y="265.6">NC</text>
<text x="91.4" y="264.2">4</text>
<text x="96.5" y="264.2">NC</text>
<text x="115.5" y="267.9">2U2</text>
<text x="258.1" y="268.1">2M2</text>
<text x="291.4" y="265.5">TP7</text>
<text x="320.3" y="267.7" transform="rotate(-90 320.3 267.7)">R8</text>
<text x="325.7" y="268.4" transform="rotate(-90 325.7 268.4)">10K</text>
<text x="78" y="271.5" transform="rotate(-90 78 271.5)">2</text>
<text x="258.8" y="277.2">X1</text>
<text x="269.5" y="276" transform="rotate(-90 269.5 276)">R12</text>
<text x="274.9" y="276.8" transform="rotate(-90 274.9 276.8)">470R</text>
<text x="332.2" y="287.1">+3V3</text>
<text x="46" y="289.6">+5V</text>
<text x="66" y="292.1">NCP1521B</text>
<text x="66" y="289.6">U6</text>
<text x="136.7" y="289.6">+1V0</text>
<text x="243.1" y="290.9">C28</text>
<text x="256.6" y="292">ABLS2</text>
<text x="258.1" y="289.5">13M</text>
<text x="273" y="290.9">C27</text>
<text x="64.5" y="297.2">1</text>
<text x="66" y="298.6">VIN</text>
<text x="88.5" y="298.6">LX</text>
<text x="91.9" y="297.2">5</text>
<text x="105.2" y="295.2">L1</text>
<text x="243.1" y="298.3">33P</text>
<text x="273" y="298.3">33P</text>
<text x="44" y="303.6">C2</text>
<text x="104.4" y="300.4">2U2</text>
<text x="128.2" y="303.6">C4</text>
<text x="140.9" y="303.6">C5</text>
<text x="336.5" y="301">C16</text>
<text x="349.2" y="301">C17</text>
<text x="361.9" y="301">C13</text>
<text x="374.6" y="301">C14</text>
<text x="387.3" y="301">C15</text>
<text x="42.5" y="311">4U7</text>
<text x="64.5" y="307.4">3</text>
<text x="66" y="308.8">EN</text>
<text x="88.5" y="308.8">FB</text>
<text x="91.4" y="307.4">4</text>
<text x="114.6" y="308.3" transform="rotate(-90 114.6 308.3)">R3</text>
<text x="120" y="309" transform="rotate(-90 120 309)">6K8</text>
<text x="128.2" y="311">330P</text>
<text x="140.9" y="311">10U</text>
<text x="336.5" y="308.5">100N</text>
<text x="349.2" y="308.5">100N</text>
<text x="361.9" y="308.5">100N</text>
<text x="374.6" y="308.5">100N</text>
<text x="387.3" y="308.5">100N</text>
<text x="78" y="314.6" transform="rotate(-90 78 314.6)">2</text>
<text x="79.4" y="313.1" transform="rotate(-90 79.4 313.1)">GND</text>
<text x="114.6" y="326.1" transform="rotate(-90 114.6 326.1)">R5</text>
<text x="120" y="326.8" transform="rotate(-90 120 326.8)">10K</text>
<text x="319.5" y="330.2">+1V0</text>
<text x="136.7" y="340.4">+3V3</text>
<text x="323.8" y="344.2">C11</text>
<text x="336.5" y="344.2">C12</text>
<text x="349.2" y="344.2">C8</text>
<text x="361.9" y="344.2">C19</text>
<text x="374.6" y="344.2">C9</text>
<text x="387.3" y="344.2">C6</text>
<text x="323.8" y="351.7">100N</text>
<text x="336.5" y="351.7">100N</text>
<text x="349.2" y="351.7">100N</text>
<text x="361.9" y="351.7">100N</text>
<text x="374.6" y="351.7">100N</text>
<text x="387.3" y="351.7">100N</text>
<text x="78.3" y="355.6">+1V0</text>
<text x="91.4" y="358.2">U7</text>
<text x="137.4" y="356.8" transform="rotate(-90 137.4 356.8)">R6</text>
<text x="142.9" y="357.3" transform="rotate(-90 142.9 357.3)">10K</text>
<text x="89.9" y="365.8">2</text>
<text x="91.4" y="360.7">NCP303LSN09</text>
<text x="127" y="365.8">1</text>
<text x="147.3" y="365.8">RST_N</text>
<text x="89.9" y="370.9">5</text>
<text x="91.4" y="367.2">INPUT</text>
<text x="116.6" y="367.2">RST_OUT</text>
<text x="66.9" y="377.2">C7</text>
<text x="89.9" y="375.9">3</text>
<text x="91.4" y="372.3">CD</text>
<text x="91.4" y="377.3">GND</text>
<text x="124" y="377.3">NC</text>
<text x="127" y="375.9">4</text>
<text x="132" y="375.9">NC</text>
<text x="524.4" y="381">PROJECT NAME</text>
<text x="66.9" y="384.7">1N</text>
<text x="484.6" y="396.2">SIZE</text>
<text x="525.9" y="396.2">SHEET NAME</text>
<text x="576.8" y="396.2">REV</text>
<text x="484.6" y="411.5">DATE</text>
<text x="509.2" y="411.5">SEPT 14 2009</text>
<text x="547.4" y="411.5">SHEET</text>
<text x="563" y="411.5">1</text>
<text x="569.9" y="411.5">OF</text>
<text x="578.2" y="411.5">1</text>
<text x="0" y="419.1">=</text>
</g>
<text font-size="1.8" x="518.5" y="374.6">Copyright (c) 2009 XMOS Ltd.</text>
</svg>
